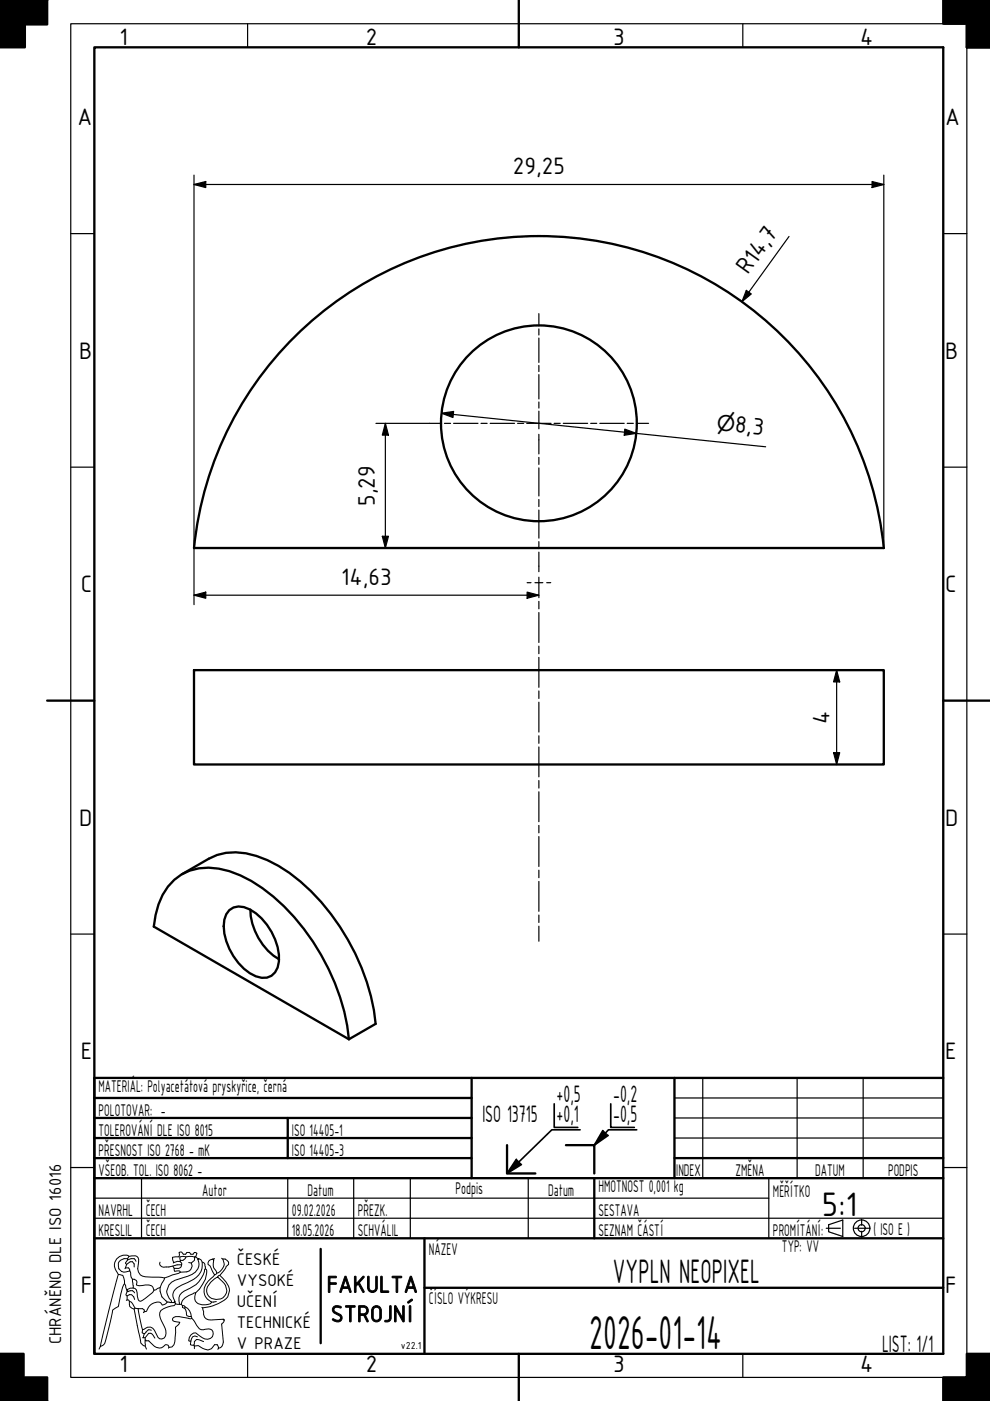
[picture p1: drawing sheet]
<svg xmlns="http://www.w3.org/2000/svg" width="210mm" height="297mm" viewBox="0 0 210 297" stroke-linecap="round" stroke-linejoin="round" font-family="sans-serif">
<!-- layer: Viditelna silna -->
<g fill="none" stroke="#000" stroke-width=".49">
<path d="M0 0h10zM5.3 0v10h-5.3v-10v5.2h10v-5.2M205 5v5h5h-5v-10h5h-10v5h10M61.8 72.1a73.5 73.5 0 0 1 76.8-17.9 73.5 73.5 0 0 1 48.8 62h-146.3a73.3 73.3 0 0 1 20.7-44.1zM41.1 142.1h146.3v20h-146.3zM37 186.5a11.7 11.7 0 0 1 11.6-1.8 33.6 33.6 0 0 1 15.8 12.3 46.5 46.5 0 0 1 9.6 23.3l-41.4-23.8a15.3 15.3 0 0 1 4.4-10zM38.6 185.3l5.7-3.2a12.1 12.1 0 0 1 10.1-.6 31.9 31.9 0 0 1 13.7 9.7 47.6 47.6 0 0 1 11.5 25.9l-5.6 3.2M48.6 193a3.6 3.6 0 0 1 4.4-.2 12.6 12.6 0 0 1 6.1 11.1 3.3 3.3 0 0 1-4.9 3.1 12.3 12.3 0 0 1-6.6-12l.4-1.2zM53.1 192.9a12.8 12.8 0 0 0 6.1 10.5M20 237h80M20 232.8h80M61 237v8.5"/>
<path d="M100 228.5v21.3M20 245.5h80M20 241.3h80M107.5 242.8v6h6M120 242.8h6v6M143 245.5h57M0 292h10v5h-10zM0 287h5v10h-5M210 287h-5v5h-5v5h10"/>
<circle cx="114.3" cy="89.8" r="20.8"/>
</g>
<g fill="#000">
<path d="M0 -.1h5.3v10.1h-5.3z" fill-rule="evenodd"/>
<path d="M0 -.1h10v5.3h-10z" fill-rule="evenodd"/>
<path d="M200 0h10v10h-5v-5h-5z" fill-rule="evenodd"/>
<path d="M0 287h5v10h-5z" fill-rule="evenodd"/>
<path d="M0 292h10v5h-10z" fill-rule="evenodd"/>
<path d="M200 292h5v-5h5v10h-10z" fill-rule="evenodd"/>
</g>
<!-- layer: Viditelna tenka -->
<path d="M109.5 245.8l1.1 1.1-3.1 1.9zM127.8 239.7l1.1 1-2.9 2.1z" fill="#000"/>
<g fill="none" stroke="#000" stroke-width=".25">
<path d="M15 5h190v287h-190zM52.5 5v5M157.5 5v5M15 49.5h5M200 49.5h5M15 99h5M200 99h5M15 198h5M200 198h5M127.8 239.7l1.1 1M149 228.5v21.3M169 228.5v21.3"/>
<path d="M183 228.5v21.3M15 247.5h5M20 254h143M87 249.8v12.7M109.5 245.8l1.1 1.1M200 247.5h5M52.5 287v5M157.5 287v5"/>
</g>
<!-- layer: Ramecek -->
<path d="M20 10h180v277h-180zM110 0v10M10 148.5h10M200 148.5h10M110 287v10" fill="none" stroke="#000" stroke-width=".49"/>
<!-- layer: LEV CVUT -->
<g fill="none" stroke="#000" stroke-width=".21">
<path d="M25.1 270.2l-2 7.7-1.8 7.6a1.38 1.38 0 0 0 1.1-1.3l1.5-6.4 1.2-.8 .2-1.1a7.8 7.8 0 0 1 1.1-3.7M26.4 272.2l.5 1.3M26.6 268.8l-.1 .2M26.9 268.1l.7-.6h.5l.3 .5v.6M27 273.7l.1 .1M27 273.7v.1h.1M27 273.8l-.3 .7 .1 .2 .2 .1 .4-.3h.5l.5 .5 .1 .5M27 274.8v.8l-.2 .1M27 275.6h.3l.1 .3 .5 .2 .7 1.3 .7 .1M27.1 267.1l.7-.2h.6l.4 .5M27.1 267.1v-.2a1.5 1.5 0 0 0-2 1.6 1.5 1.5 0 0 0 2.4 1l-.3-.7h-.6M27.1 267.1l-.5 .7 .3 .3-.3 .7"/>
<path d="M27.1 273.8l1-.1 .4 .4M27.3 266.4l-.2 .5M27.4 275.9a1.19 1.19 0 0 0 1 1.7l.2-.2M27.5 269.5l.3 1.3 .3 .4M28.1 271.2h.3l.5 .3 .2 .3-.2 .6 .6 .2a4.9 4.9 0 0 1 2.6 0l.5 1 1.3-.6M28.1 271.2l.2 1.9h-.7l-.7 .4 .1 .2M28.3 273.1l.6 .4 .4 2.1a.52 .52 0 0 0 .9 .1l2.1-1.6 .3-.5M28.4 277.6l1.4 6.6a1.15 1.15 0 0 0 1 1.2l.3 .6M29.3 277.5h.9l.4 .3v.3M30.6 278.1l-.2 .2M33.9 273a2.75 2.75 0 0 0 1.4 2.9l.1 .2M33.9 267.6l-.1 .3a.79 .79 0 0 0 .8 .8 7 7 0 0 0 3-.5h.9"/>
<path d="M34.9 271l-1 2M35.4 276.1l-.4 .4-.6 .2-.3-.5a2.43 2.43 0 0 0-3 1.8l-.5 .1M36.4 276.2h.5M36.6 268.4l.3 .5M36.8 267.7l.9-.3 .5 .1 .3 .3v.4M36.8 267.7l-.1 .1M36.9 276.2h.3v.2l.8 .1M37.1 276v.1M37.2 276.4l-.3 .4a5.8 5.8 0 0 0-2.8 1 2.01 2.01 0 0 0 .1 2.2 4.3 4.3 0 0 1 .9 3.2l-.3 .5-.5 .2-.5-.1-.3-.3a3.3 3.3 0 0 0-1.6-2.1h-.6l-1.1 .5-.9-4.4M38 276.5h.4M38.2 267.2l-.1-.7 .7-.1 2.5 .1-.1 .7-.6 .6M38.2 269.7l-3.3 1.3-4.1-.3a1.62 1.62 0 0 1-1.6-1.7l.2-1.4-.1-1a1.61 1.61 0 0 0-2-.2l-.1-.1a2.16 2.16 0 0 0-2.3 .5 2.16 2.16 0 0 0-.4 2.3l.6 1.1 .9 .2 .4 1.2v.6"/>
<path d="M38.2 267.2v.3M38.4 276.5l.3 .3M38.5 268.2l-.2 .5-.4 .2h-1l.1 .7 1-.2 .2 .3M38.7 276.8l.4 .1a2.62 2.62 0 0 1 1.5 2.2l-1-.1-.1-.3a1.3 1.3 0 0 0-.8-1.5zM39.3 277.1l-.1 .3M39.4 266.5l-.1 .4-.5 .3h-.6M40 267.7l.6 .1a1.29 1.29 0 0 1-1 1.9h-1.4M40.6 279.1l.1 .4 .3 .3a5.3 5.3 0 0 0 1.6 2.1h.6a1.52 1.52 0 0 1 1.9 .4 1.34 1.34 0 0 1-.6 1.5 1.34 1.34 0 0 1-1.6-.2l-1.4-1a1.55 1.55 0 0 0-1.5 1.7l.5 .1 .3-1 .5-.2 .6 .2M40.7 279.5l-.5 .1a4.9 4.9 0 0 0-3.4-.2l-.2 .3v.3l1.5 .4-.3 .5-.6 .5-.1 2.2a2.38 2.38 0 0 1-.6 2l-.7 .1a.56 .56 0 0 0-.7-.6 1.66 1.66 0 0 1-2.8-.1l-.8-.7h-.7v-.7h-.6M41.3 266.5h.2M41.5 274.1l-.6 .2a3.2 3.2 0 0 0-2.5 2.2M41.5 266.5l.3-.8-.3-.1-.3-.1-.3 .4h-.4l-.3-.4h-.6l-.2 .4h-.5l-.4-.4h-.3h-.2v1l-1.4 .1 .2 1.1"/>
<path d="M41.5 274.1a1.62 1.62 0 0 0 1.3 2.5h.8a1.11 1.11 0 0 0 1.2-.5M41.5 266.5l.5 .4M42 267a2.32 2.32 0 0 1-1.3 3.2l-3.6 1.2a2.52 2.52 0 0 0-.8 4.4l.1 .4-1-.1M42.1 266.9h-.1v.1M42.1 266.9l.5 .2 .3 .5 .4 .2 .2 1.2M42.1 266.9l-.1 .1M42.8 277.2l.2 .1M42.9 267.6a3.5 3.5 0 0 1-1.9 3.7l-1.2 .6a4.3 4.3 0 0 0-3 2.1 2.11 2.11 0 0 0 .3 2l-.2 .2M43 277.3l.2 .7a1.43 1.43 0 0 0 1.6 1.9l2.6-.2 .1 .2-.1-.2M43.5 269a.73 .73 0 0 1 .3 .9 7.5 7.5 0 0 1-2.3 4.2M43.5 269l-.1 .2a5.2 5.2 0 0 1-3.1 3.9 2.68 2.68 0 0 0-2.3 2.8v.6M44.2 267.4l.9-.5 .2 .3a2.16 2.16 0 0 0 .6 2.4l.1 .3-.5 .4-.9-1.9-.5-.3z"/>
<path d="M45.3 266.9v.1M45.5 266.9h-.4M45.5 270.3l-.3 .4a3.4 3.4 0 0 0-1.6 4.2l.4 .5 .8 .7M45.9 276l-1.1 .1M46.6 270.4a5.3 5.3 0 0 1 2.1 3.3 3.1 3.1 0 0 1-2.3 2.7 9.3 9.3 0 0 1-3.4 .9M47 266.8l.3 .1M47.3 266.9h.4l.3 .2a.75 .75 0 0 1 .2 1.2l-.3 .2-.3 .8-1.5 1.5a3.9 3.9 0 0 0-2.3 3 2.15 2.15 0 0 0 3.4 1.4 2.15 2.15 0 0 0-.2-3.6l-.9-.8M47.3 266.9a2.09 2.09 0 0 1-1.3 3M47.5 279.9l-.1 .5-.4 .3 .4 3.8a1.22 1.22 0 0 1-1.1 1.3l-.2-.7h-.6l-.7 .8-.7 .3-1.1-.3-.9-.6-.9 .1M21.3 285.5l-.3 .5M30.2 281.9l-.1 .7 .5 .2 .8-.9 .7 .1M30.6 282.8l-.2 .8"/>
<path d="M30.8 283.6l.7-.9h.5l.8 1M30.8 284.1l.2 .2M30.8 284.3v1.1M35.8 285.7l-.1 .1M40.5 284.4l-.1 .7 .7 .1M41.1 285.2l.1 .2M41.2 285.4v.5M43.2 284.5l-1.5-.5-.5 .5-.1 .7M46.3 285.8l-.2 .2"/>
</g>
<!-- layer: Osa -->
<g fill="none" stroke="#000" stroke-width=".25">
<path d="M114.3 66.5v2.6M114.3 69.7v1.3M114.3 71.7v5.1M114.3 77.5v1.3M114.3 79.4v5.2M91 89.8h2.6M94.2 89.8h1.3M96.2 89.8h5.1M102 89.8h1.3M103.9 89.8h5.2M109.7 89.8h1.3M111.7 89.8h5.1"/>
<path d="M114.3 85.2v1.3M114.3 87.2v3.7M114.3 92.1v4.1M114.3 97v1.5M114.3 99.2v6M117.5 89.8h1.3M119.4 89.8h5.2M125.2 89.8h1.3M127.2 89.8h5.1M133 89.8h1.3M134.9 89.8h2.6M114.3 105.9v1.5"/>
<path d="M114.3 108.1v6M114.3 114.8v1.5M114.3 117.1v4.1M111.8 123.5h.8M113.4 123.5h1.7M114.3 122.4v4.3M114.3 127.5v1.6M114.3 129.9v6.3M114.3 137v1.6M114.3 139.4v6.3M115.9 123.5h.9M114.3 146.5v1.6"/>
<path d="M114.3 148.9v6.3M114.3 156v1.6M114.3 158.4v6.3M114.3 165.5v1.6M114.3 167.9v6.3M114.3 175v1.6M114.3 177.4v6.3M114.3 184.5v1.6M114.3 186.9v6.3M114.3 194v1.6M114.3 196.4v3.2M182.7 258.5v1.3"/>
<path d="M175.2 260.4h3M181.2 260.4h3M182.7 261.1v1.2"/>
</g>
<!-- layer: Viditelna silna -->
<g fill="none" stroke="#000" stroke-width=".25">
<path d="M143 237h57M143 232.8h57M143 241.3h57M178.7 258.7v3.5l-3-1v-1.5"/>
<circle cx="182.7" cy="260.4" r="1.75"/>
<circle cx="182.7" cy="260.4" r=".75"/>
</g>
<path d="M20 258.3h180M30 249.8v12.7M61 249.8v12.7M75 249.8v12.7M112 249.8v12.7M163 249.8v12.7M178.7 258.7l-3 1" fill="none" stroke="#000" stroke-width=".25"/>
<!-- layer: LEV CVUT -->
<path d="M68 264.8v20" fill="none" stroke="#000" stroke-width=".49"/>
<path d="M117.5 234v5h5M123 239.5h-6l-9.5 9.3M127.8 239.7l-1.8 3.1M129.5 234v5h5M135 239.5h-6l-3 3.3 2.9-2.1M109.5 245.8l-2 3 3.1-1.9" fill="none" stroke="#000" stroke-width=".35"/>
<path d="M143 228.5v21.3M200 228.5h-180v58.5M20 249.8h180M126 249.8v12.7M20 262.5h180M90 273h110M90 262.5v24.5" fill="none" stroke="#000" stroke-width=".49"/>
<g fill="none" stroke="#000" stroke-width=".25">
<path d="M41.1 39.1l2.5-.6v1.3zM41.1 37.1v91.1M41.1 39.1h146.3M184.9 38.5l2.5 .6-2.5 .7zM187.4 37.1v79.1M167.3 50.1l-10 13.9M158.2 61.6l1.1 .7-2 1.7zM79.7 89.8h11.3M81.7 89.8l.7 2.5h-1.3zM81.7 89.8v26.4M93.6 87.6l2.6-.4-.2 1.3zM93.6 87.6l68.7 7.1"/>
<path d="M132.5 91l2.4 .9-2.6 .4zM81.1 113.7h1.3l-.7 2.5zM41.1 126.2l2.5-.7v1.3zM41.1 126.2h73.2M111.8 125.5l2.5 .7-2.5 .6zM176.7 159.6h1.3l-.6 2.5zM177.4 142.1l.6 2.5h-1.3zM177.4 142.1v20"/>
</g>
<path d="M41.1 39.1l2.5-.6v1.3zM184.9 38.5l2.5 .6-2.5 .7zM158.2 61.6l1.1 .7-2 1.7zM81.7 89.8l.7 2.5h-1.3zM93.6 87.6l2.6-.4-.2 1.3zM132.5 91l2.4 .9-2.6 .4zM81.1 113.7h1.3l-.7 2.5zM41.1 126.2l2.5-.7v1.3zM111.8 125.5l2.5 .7-2.5 .6zM176.7 159.6h1.3l-.6 2.5zM177.4 142.1l.6 2.5h-1.3z" fill="#000"/>
<text font-size="10.9" x="125" y="286">2026-01-14</text>
<g font-size="7.7">
<text x="174.3" y="257.8">5:1</text>
<text x="130" y="272">VYPLN NEOPIXEL</text>
</g>
<g font-size="5.4">
<text x="25.4" y="9.6">1</text>
<text x="77.5" y="9.6">2</text>
<text x="130" y="9.6">3</text>
<text x="182.4" y="9.6">4</text>
<text x="16.4" y="26.5">A</text>
<text x="200.4" y="26.5">A</text>
<text x="108.7" y="36.9">29,25</text>
<text x="158.6" y="58.4" transform="rotate(-54 158.6 58.4)">R14,7</text>
<text x="16.8" y="76">B</text>
<text x="200.4" y="76">B</text>
<text x="155.7" y="91.6" transform="rotate(6 155.7 91.6)">8,3</text>
<text x="79.5" y="107.3" transform="rotate(-90 79.5 107.3)">5,29</text>
<text x="17.1" y="125.5">C</text>
<text x="72.4" y="124">14,63</text>
<text x="200.4" y="125.5">C</text>
<text x="175.9" y="153.5" transform="rotate(-90 175.9 153.5)">4</text>
<text x="16.8" y="175">D</text>
<text x="200.4" y="175">D</text>
<text x="17.1" y="224.5">E</text>
<text x="200.4" y="224.5">E</text>
<text x="118" y="233.6">+0,5</text>
<text x="130" y="233.6">-0,2</text>
<text x="102.3" y="237.8">ISO 13715</text>
<text x="118" y="237.8">+0,1</text>
<text x="130" y="237.8">-0,5</text>
<text x="17.1" y="274">F</text>
<text x="69.3" y="274">FAKULTA</text>
<text x="200.4" y="274">F</text>
<text x="70.1" y="280.3">STROJNÍ</text>
<text x="187" y="286.5">LIST: 1/1</text>
<text x="25.4" y="290.9">1</text>
<text x="77.5" y="290.9">2</text>
<text x="130" y="290.9">3</text>
<text x="182.4" y="290.9">4</text>
</g>
<text font-size="4.6" x="151.8" y="91.2" transform="rotate(6 151.8 91.2)">⌀</text>
<g font-size="3.9">
<text x="20.9" y="231.5">MATERIÁL: Polyacetátová pryskyřice, černá</text>
<text x="20.9" y="236.5">POLOTOVAR: -</text>
<text x="20.9" y="245">PŘESNOST ISO 2768 - mK</text>
<text x="20.9" y="240.8">TOLEROVÁNÍ DLE ISO 8015</text>
<text x="61.9" y="245">ISO 14405-3</text>
<text x="61.9" y="240.8">ISO 14405-1</text>
<text x="20.9" y="249.3">VŠEOB. TOL. ISO 8062 -</text>
<text x="143.4" y="249.3">I</text>
<text x="143.8" y="249.3">NDEX</text>
<text x="155.9" y="249.3">ZMĚNA</text>
<text x="172.8" y="249.3">DATUM</text>
<text x="188.3" y="249.3">PODPIS</text>
<text x="20.9" y="257.8">NAVRHL</text>
<text x="30.9" y="257.8">ČECH</text>
<text x="42.9" y="253.5">Autor</text>
<text x="61.9" y="257.8">09.02.2026</text>
<text x="65.2" y="253.5">Datum</text>
<text x="75.9" y="257.8">PŘEZK.</text>
<text x="96.6" y="253.2">Podpis</text>
<text x="116.2" y="253.5">Datum</text>
<text x="126.9" y="252.8">HMOTNOST 0,001 kg</text>
<text x="126.9" y="257.8">SESTAVA</text>
<text x="163.9" y="253.8">MĚŘÍTKO</text>
<text x="20.9" y="262">KRESLIL</text>
<text x="30.9" y="262">ČECH</text>
<text x="61.9" y="262">18.05.2026</text>
<text x="75.9" y="262">SCHVÁLIL</text>
<text x="126.9" y="262">SEZNAM ČÁSTÍ</text>
<text x="163.9" y="262">PROMÍTÁNÍ:</text>
<text x="185.2" y="261.8">( ISO E )</text>
<text x="50.2" y="268.2">ČESKÉ</text>
<text x="90.9" y="266">NÁZEV</text>
<text x="165.8" y="265.5">TYP: VV</text>
<text x="50.2" y="272.7">VYSOKÉ</text>
<text x="50.2" y="277.1">UČENÍ</text>
<text x="50.2" y="281.6">TECHNICKÉ</text>
<text x="90.9" y="276.5">ČÍSLO VÝKRESU</text>
<text x="13" y="285" transform="rotate(-90 13 285)">CHRÁNĚNO DLE ISO 16016</text>
<text x="50.2" y="286">V PRAZE</text>
</g>
<text font-size="2.3" x="85" y="286">v22.1</text>
</svg>
